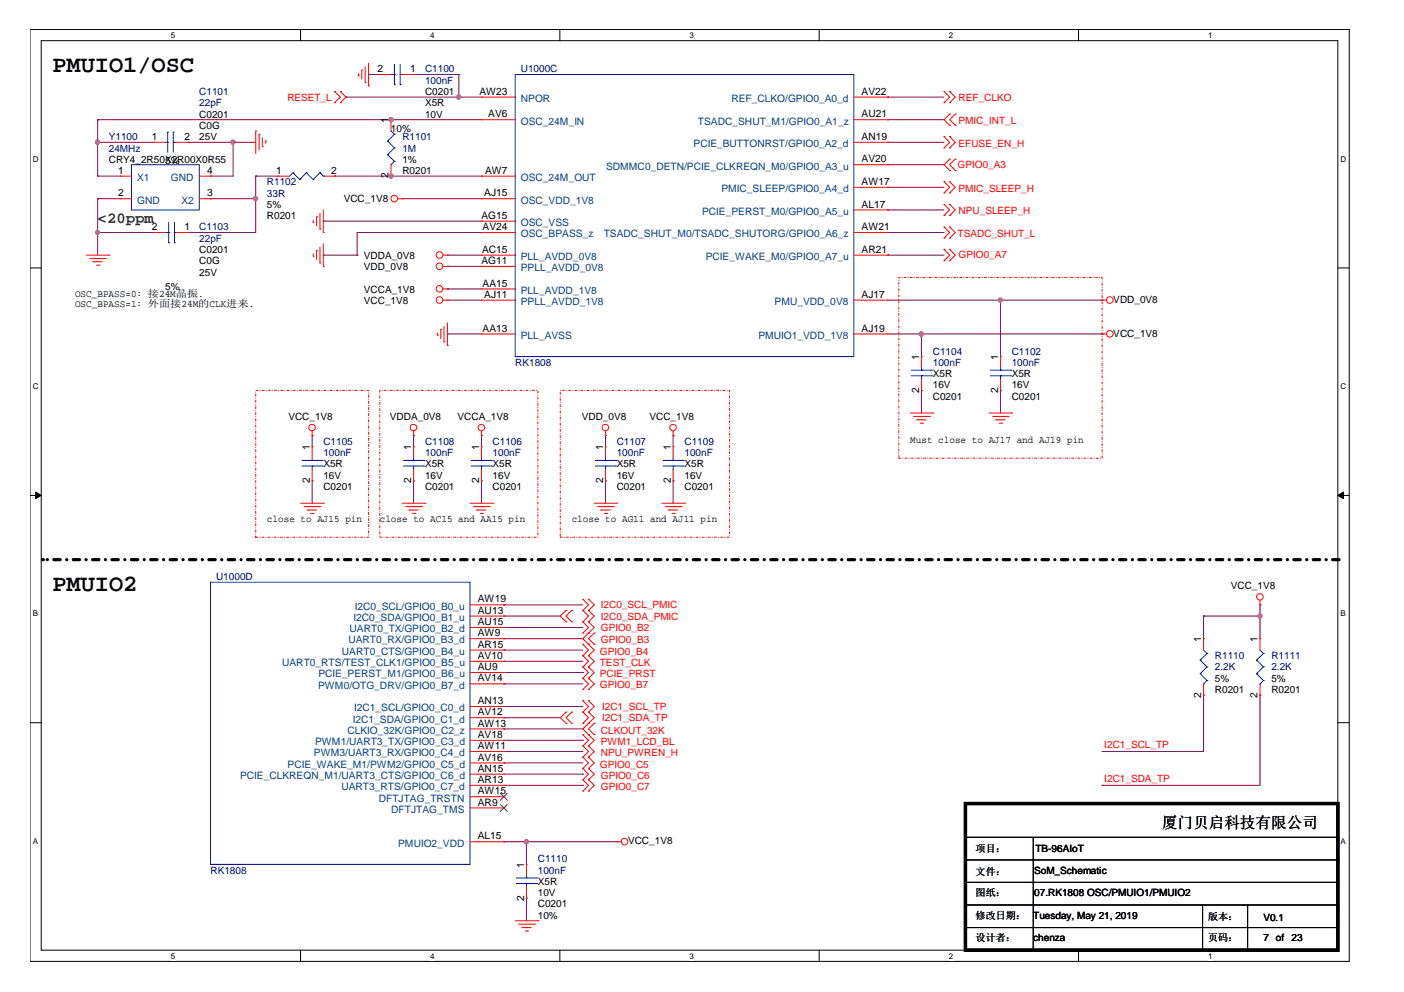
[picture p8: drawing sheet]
<svg xmlns="http://www.w3.org/2000/svg" width="297mm" height="210mm" viewBox="0 0 297 210" stroke-linecap="round" stroke-linejoin="round" font-family="sans-serif">
<path d="M6.3 6.2h279.2v197.2h-279.2zM8.7 8.6h274.3v192.5h-274.3z" fill="none" stroke="#000" stroke-width=".21"/>
<g fill="#fff">
<path d="M36.2 6.5h.9v1.9h-.9z"/>
<path d="M36.2 201.3h.9v1.9h-.9z"/>
</g>
<path d="M63.6 6.2v2.4M63.6 201.1v2.3" fill="none" stroke="#000" stroke-width=".21"/>
<g fill="#fff">
<path d="M91 6.5h.9v1.9h-.9z"/>
<path d="M91 201.3h.9v1.9h-.9z"/>
</g>
<path d="M118.4 6.2v2.4M118.4 201.1v2.3" fill="none" stroke="#000" stroke-width=".21"/>
<g fill="#fff">
<path d="M145.9 6.5h.9v1.9h-.9z"/>
<path d="M145.9 201.3h.9v1.9h-.9z"/>
</g>
<path d="M173.3 6.2v2.4M173.3 201.1v2.3" fill="none" stroke="#000" stroke-width=".21"/>
<g fill="#fff">
<path d="M200.7 6.5h1v1.9h-1z"/>
<path d="M200.7 201.3h1v1.9h-1z"/>
</g>
<path d="M228.2 6.2v2.4M228.2 201.1v2.3" fill="none" stroke="#000" stroke-width=".21"/>
<g fill="#fff">
<path d="M255.6 6.5h.9v1.9h-.9z"/>
<path d="M255.6 201.3h.9v1.9h-.9z"/>
<path d="M6.9 32.7h1.3v1.9h-1.3z"/>
<path d="M283.6 32.7h1.3v1.9h-1.3z"/>
<path d="M6.9 80.7h1.3v1.9h-1.3z"/>
<path d="M283.6 80.7h1.3v1.9h-1.3z"/>
</g>
<path d="M6.3 56.7h2.4M283 56.7h2.4" fill="none" stroke="#000" stroke-width=".21"/>
<g fill="#fff">
<path d="M6.9 128.9h1.2v1.9h-1.2z"/>
<path d="M283.6 128.9h1.2v1.9h-1.2z"/>
</g>
<path d="M6.3 104.8h2.4M283 104.8h2.4" fill="none" stroke="#000" stroke-width=".21"/>
<g fill="#000" stroke="#000" stroke-width=".21">
<path d="M7.5 104.1l1.2 .7-1.2 .7z" fill-rule="evenodd"/>
<path d="M283 104.8l1.2-.7v1.4z" fill-rule="evenodd"/>
</g>
<g fill="#fff">
<path d="M6.9 177h1.2v1.9h-1.2z"/>
<path d="M283.6 177h1.2v1.9h-1.2z"/>
</g>
<g fill="none" stroke="#000" stroke-width=".21">
<path d="M6.3 152.9h2.4M283 152.9h2.4M204.3 177.2h78.7M218.6 177.2v23.9M283 177.2h.1M204.3 186.7h78.7M204.3 191.5h78.7M204.3 196.3h78.7M204.3 182h78.7M254.4 191.5v9.6M263.9 191.5v9.6M283 186.7h.1"/>
<path d="M283 191.5h.1M283 196.3h.1M283 182h.1M218.6 201.1h.1M254.4 201.1h.1M263.9 201.1h.1"/>
</g>
<path d="M283.3 118.4h-274.3" fill="none" stroke="#000" stroke-width=".68" stroke-dasharray="1.4 1.4 0 1.4"/>
<circle cx="9" cy="118.4" r=".34" fill="#000" stroke-dasharray="1.4 1.4 0 1.4"/>
<path d="M190.2 58.7h43v38.3h-43zM54.1 82.6h23.9v31.1h-23.9zM80.3 82.6h33.5v31.1h-33.5zM118.5 82.6h35.8v31.1h-35.8z" fill="none" stroke="#f00" stroke-width=".21" stroke-dasharray=".4 .4 0 .4"/>
<g fill="none" stroke="#800040" stroke-width=".21">
<path d="M78 15.8h.1M78 15.8h2.3M87.5 15.8h.1M87.5 15.8h9.6M97.1 15.8h.1M97.1 15.8v4.7M20.7 25.3h.1M20.7 30.1h.1M20.7 37.3h.1M20.7 25.3h81.2M20.7 25.3v12M20.7 30.1h11.9"/>
<path d="M20.7 37.3h4.7M39.8 30.1h.1M39.8 30.1h14.3M44.5 37.3h.1M49.3 30.1h.1M49.3 30.1v7.2h-4.8M54.1 37.3h.1M54.1 37.3v11.9h-14.3M54.1 37.3h4.7M70.8 37.3h.1M70.8 37.3h31.1M73.2 20.5h.1"/>
<path d="M73.2 20.5h28.7M82.7 25.3h.1M82.7 37.3h.1M97.1 20.5h.1M187.8 39.6h.1M187.8 25.3h.1M187.8 20.5h.1M187.8 34.9h.1M187.8 30.1h.1M187.8 25.3h11.9M187.8 30.1h11.9M187.8 20.5h11.9"/>
<path d="M187.8 39.6h11.9M187.8 34.9h11.9M20.7 49.2h.1M20.7 42.1h.1M20.7 42.1v11.9M20.7 49.2h11.9M20.7 42.1h4.7M39.8 49.2h.1M44.5 42.1h.1M44.5 42.1h9.6M54.1 42.1h.1M68.4 46.8h.1"/>
<path d="M68.4 54h.1M68.4 46.8h33.5M68.4 54h7.2M75.6 54h.1M85.1 42.1h.1M85.1 42.1h16.8M94.7 54h.1M94.7 56.4h.1M94.7 54h7.2M94.7 56.4h7.2M101.9 49.2h.1M101.9 49.2h-26.3v4.8"/>
<path d="M187.8 49.2h.1M187.8 44.4h.1M187.8 54h.1M187.8 49.2h11.9M187.8 44.4h11.9M187.8 54h11.9M94.7 61.1h.1M94.7 63.5h.1M94.7 70.7h.1M94.7 61.1h7.2M94.7 63.5h7.2M94.7 70.7h7.2"/>
<path d="M187.8 63.5h45.4M187.8 70.7h45.4M194.9 70.7h.1M194.9 70.7v4.8M211.7 63.5h.1M211.7 63.5v12M233.2 63.5h.1M233.2 70.7h.1M66 92.2h.1M66 92.2v2.3M87.5 92.2h.1M87.5 92.2v2.3"/>
<path d="M101.9 92.2h.1M101.9 92.2v2.3M128.1 92.2h.1M128.1 92.2v2.3M142.4 92.2h.1M142.4 92.2v2.3M194.9 82.6h.1M194.9 82.6v4.8M211.7 82.6h.1M211.7 82.6v4.8M66 101.7h.1M66 101.7v4.8"/>
<path d="M87.5 101.7h.1M87.5 101.7v4.8M101.9 101.7h.1M101.9 101.7v4.8M128.1 101.7h.1M128.1 101.7v4.8M142.4 101.7h.1M142.4 101.7v4.8M106.6 128h.1M106.6 130.4h.1M106.6 137.6h.1M106.6 135.1h.1"/>
<path d="M106.6 132.8h.1M106.6 139.9h.1M106.6 128h16.7M106.6 130.4h11.9M106.6 137.6h16.7M106.6 135.1h16.7M106.6 132.8h16.7M106.6 139.9h16.7M254.6 130.4h.1M254.6 130.4h12M254.6 130.4v4.7M266.6 128h.1"/>
<path d="M266.6 130.4h.1M266.6 128v7.1M106.6 151.9h.1M106.6 149.5h.1M106.6 154.2h.1M106.6 159h.1M106.6 144.7h.1M106.6 151.9h11.9M106.6 149.5h16.7M106.6 154.2h16.7M106.6 159h16.7M106.6 144.7h16.7"/>
<path d="M106.6 142.3h16.7M106.6 156.6h16.7M123.3 142.3h.1M123.3 156.6h.1M233.2 159h.1M254.6 147.1h.1M254.6 147.1v11.9h-21.4M266.6 147.1h.1M266.6 147.1v19.1h-33.4M106.6 161.4h.1M106.6 178.1h.1M106.6 161.4h16.7"/>
<path d="M106.6 178.1h23.9M106.6 163.8h16.7M106.6 166.2h16.7M111.4 178.1h.1M111.4 178.1v4.8M123.3 163.8h.1M123.3 166.2h.1M130.5 178.1h.1M233.2 166.2h.1M111.4 190h.1M111.4 190v4.8"/>
</g>
<g fill="#f0f" stroke="#f0f" stroke-width=".21">
<circle cx="82.7" cy="25.3" r=".46"/>
<circle cx="20.6" cy="30.1" r=".46"/>
<circle cx="20.6" cy="49.2" r=".45"/>
<circle cx="82.7" cy="37.2" r=".46"/>
<circle cx="49.3" cy="30.1" r=".46"/>
<circle cx="54.1" cy="42" r=".47"/>
<circle cx="97" cy="20.5" r=".45"/>
<circle cx="111.3" cy="178.1" r=".46"/>
<circle cx="266.5" cy="130.4" r=".46"/>
<circle cx="211.6" cy="63.5" r=".45"/>
<circle cx="194.9" cy="70.7" r=".46"/>
</g>
<g fill="none" stroke="#f00" stroke-width=".21">
<path d="M70.8 19.4h.1M70.8 19.4l1.2 1.1-1.2 1.2M72 19.4h.1M72 19.4l1.2 1.1-1.2 1.2M75.8 16h.1M75.8 15.6v.4M76.5 14.8h.1M76.5 14.8v1.9M77.3 17.5h.1M77.3 14.1v3.4M78 18.2h.1M78 13.4v4.8"/>
<path d="M80.3 15.8h.1M80.3 15.8h2.4M85.1 15.8h2.4M87.5 15.8h.1M199.7 19.4h.1M199.7 19.4l1.2 1.1-1.2 1.2M200.9 19.4h.1M200.9 19.4l1.2 1.1-1.2 1.2M25.4 37.3h.1M25.4 37.3h2.4M32.6 30.1h.1M32.6 30.1h2.4"/>
<path d="M37.4 30.1h2.4M39.8 30.1h.1M42.2 37.3h2.3M44.5 37.3h.1M54.1 27.7h.1M54.1 27.7v4.8M54.8 28.4h.1M54.8 28.4v3.4M55.5 31h.1M55.5 29.1v1.9M56.2 29.9h.1M56.2 29.9v.4"/>
<path d="M58.8 37.3h.1M58.8 37.3h2.5M68.4 37.3h2.4M70.8 21.7h.1M70.8 37.3h.1M72 21.7h.1M82.7 25.3h.1M82.7 37.3h.1M82.7 25.3v2.4M82.7 34.9v2.4M101.9 20.5h.1M101.9 25.3h.1"/>
<path d="M101.9 37.3h.1M101.9 37.3h7.1M101.9 20.5h7.1M101.9 25.3h7.1M180.6 30.1h7.2M180.6 20.5h7.2M180.6 34.9h7.2M180.6 25.3h7.2M180.6 39.6h7.2M187.8 20.5h.1M187.8 34.9h.1M187.8 25.3h.1"/>
<path d="M187.8 39.6h.1M187.8 30.1h.1M199.7 21.7h.1M199.7 38.5h.1M199.7 31.3h.1M199.7 28.9h.1M199.7 38.5l1.2 1.1-1.2 1.2M199.7 28.9l1.2 1.2-1.2 1.2M200.9 33.7h.1M200.9 36.1h.1M200.9 24.1h.1M200.9 26.5h.1"/>
<path d="M200.9 21.7h.1M200.9 38.5h.1M200.9 31.3h.1M200.9 28.9h.1M200.9 33.7l-1.2 1.2 1.2 1.2M200.9 24.1l-1.2 1.2 1.2 1.2M200.9 38.5l1.2 1.1-1.2 1.2M200.9 28.9l1.2 1.2-1.2 1.2M202.1 36.1h.1M202.1 33.7h.1M202.1 26.5h.1M202.1 24.1h.1"/>
<path d="M202.1 33.7l-1.2 1.2 1.2 1.2M202.1 24.1l-1.2 1.2 1.2 1.2M18.3 54h4.7M19 54.7h3.3M19.7 55.4h.1M19.7 55.4h1.9M20.4 56.1h.5M20.9 56.1h.1M22.3 54.7h.1M23 54h.1M25.4 42.1h.1M25.4 42.1h2.4"/>
<path d="M32.6 49.2h.1M32.6 49.2h2.4M37.4 49.2h2.4M39.8 49.2h.1M42.2 42.1h2.3M44.5 42.1h.1M66.3 47h.1M66.3 54.2h.1M66.3 46.6v.4M66.3 53.7v.5M67 45.9h.1M67 53h.1"/>
<path d="M67 45.9v1.9M67 53v1.9M67.7 48.5h.1M67.7 55.6h.1M67.7 45.1v3.4M67.7 52.3v3.3M68.4 49.2h.1M68.4 56.4h.1M68.4 44.4v4.8M68.4 51.6v4.8M84.2 42.1h.9M85.1 42.1h.1"/>
<path d="M93.7 54h1M93.7 56.4h1M94.7 54h.1M94.7 56.4h.1M101.9 49.2h.1M101.9 42.1h.1M101.9 56.4h.1M101.9 46.8h.1M101.9 54h.1M101.9 54h7.1M101.9 42.1h7.1M101.9 56.4h7.1"/>
<path d="M101.9 49.2h7.1M101.9 46.8h7.1M180.6 54h7.2M180.6 49.2h7.2M180.6 44.4h7.2M187.8 49.2h.1M187.8 44.4h.1M187.8 54h.1M199.7 40.8h.1M199.7 50.4h.1M199.7 48h.1M199.7 45.6h.1"/>
<path d="M199.7 43.2h.1M199.7 55.2h.1M199.7 52.8h.1M199.7 48l1.2 1.2-1.2 1.2M199.7 43.2l1.2 1.2-1.2 1.2M199.7 52.8l1.2 1.2-1.2 1.2M200.9 40.8h.1M200.9 50.4h.1M200.9 48h.1M200.9 45.6h.1M200.9 43.2h.1M200.9 55.2h.1"/>
<path d="M200.9 52.8h.1M200.9 48l1.2 1.2-1.2 1.2M200.9 43.2l1.2 1.2-1.2 1.2M200.9 52.8l1.2 1.2-1.2 1.2M92.5 70.9h.1M92.5 70.5v.4M93.3 69.7h.1M93.3 69.7v1.9M93.7 63.5h1M93.7 61.1h1M93.9 72.4h.1M93.9 69v3.4"/>
<path d="M94.7 61.1h.1M94.7 73.1h.1M94.7 63.5h.1M94.7 68.3v4.8M101.9 63.5h.1M101.9 70.7h.1M101.9 61.1h.1M101.9 70.7h7.1M101.9 63.5h7.1M101.9 61.1h7.1M180.6 70.7h7.2M180.6 63.5h7.2"/>
<path d="M187.8 63.5h.1M187.8 70.7h.1M194.9 75.5h.1M194.9 75.5v2.4M211.7 75.5h.1M211.7 75.5v2.4M233.2 70.7h.1M233.2 63.5h.1M233.2 70.7h.9M233.2 63.5h.9M66 92.2h.1M66 94.5h.1"/>
<path d="M66 91.2v1M66 94.5v2.5M66 99.3v2.4M87.5 92.2h.1M87.5 94.5h.1M87.5 91.2v1M87.5 94.5v2.5M87.5 99.3v2.4M101.9 92.2h.1M101.9 94.5h.1M101.9 91.2v1M101.9 94.5v2.5"/>
<path d="M101.9 99.3v2.4M128.1 92.2h.1M128.1 94.5h.1M128.1 91.2v1M128.1 94.5v2.5M128.1 99.3v2.4M142.4 92.2h.1M142.4 94.5h.1M142.4 91.2v1M142.4 94.5v2.5M142.4 99.3v2.4M192.6 87.4h4.8"/>
<path d="M193.3 88.1h3.3M194 88.8h.1M194 88.8h1.9M194.7 89.5h.5M194.9 82.6h.1M194.9 80.2v2.4M195.2 89.5h.1M196.6 88.1h.1M197.4 87.4h.1M209.3 87.4h4.7M210 88.1h3.3M210.7 88.8h.1"/>
<path d="M210.7 88.8h1.9M211.4 89.5h.5M211.7 82.6h.1M211.7 80.2v2.4M211.9 89.5h.1M213.3 88.1h.1M214 87.4h.1M63.6 106.5h4.8M64.3 107.2h3.4M65.1 107.9h.1M65.1 107.9h1.9M65.8 108.6h.5"/>
<path d="M66 101.7h.1M66.3 108.6h.1M67.7 107.2h.1M68.4 106.5h.1M85.1 106.5h4.8M85.9 107.2h3.3M86.6 107.9h.1M86.6 107.9h1.9M87.3 108.6h.5M87.5 101.7h.1M87.8 108.6h.1M89.2 107.2h.1"/>
<path d="M89.9 106.5h.1M99.4 106.5h4.8M100.2 107.2h3.3M100.9 107.9h.1M100.9 107.9h1.9M101.6 108.6h.5M101.9 101.7h.1M102.1 108.6h.1M103.5 107.2h.1M104.2 106.5h.1M125.7 106.5h4.8M126.4 107.2h3.4"/>
<path d="M127.1 107.9h.1M127.1 107.9h2M127.8 108.6h.6M128.1 101.7h.1M128.4 108.6h.1M129.8 107.2h.1M130.5 106.5h.1M140 106.5h4.8M140.8 107.2h3.3M141.5 107.9h.1M141.5 107.9h1.9M142.2 108.6h.5"/>
<path d="M142.4 101.7h.1M142.7 108.6h.1M144.1 107.2h.1M144.8 106.5h.1M99.4 139.9h7.2M99.4 128h7.2M99.4 130.4h7.2M99.4 137.6h7.2M99.4 135.1h7.2M99.4 132.8h7.2M106.6 139.9h.1M106.6 128h.1"/>
<path d="M106.6 130.4h.1M106.6 137.6h.1M106.6 135.1h.1M106.6 132.8h.1M119.8 129.2h.1M119.8 131.6h.1M119.8 129.2l-1.3 1.2 1.3 1.2M120.9 131.6h.1M120.9 129.2h.1M120.9 129.2l-1.1 1.2 1.1 1.2M123.3 129.2h.1M123.3 126.8h.1"/>
<path d="M123.3 131.6h.1M123.3 138.7h.1M123.3 136.3h.1M123.3 134h.1M123.3 126.8l1.2 1.2-1.2 1.2M123.3 129.2l1.2 1.2-1.2 1.2M123.3 136.3l1.2 1.3-1.2 1.1M123.3 131.6l1.2 1.2-1.2 1.2M123.3 138.7l1.2 1.2-1.2 1.2M124.5 129.2h.1M124.5 126.8h.1M124.5 131.6h.1"/>
<path d="M124.5 134h.1M124.5 136.3h.1M124.5 138.7h.1M124.5 129.2l1.2 1.2-1.2 1.2M124.5 126.8l1.2 1.2-1.2 1.2M124.5 134l-1.2 1.1 2.4 2.5-1.2 1.1M124.5 131.6l1.2 1.2-1.2 1.2M124.5 138.7l1.2 1.2-1.2 1.2M125.7 136.3h.1M125.7 134h.1M125.7 134l-1.2 1.1 1.2 1.2M254.6 135.1h.1"/>
<path d="M254.6 135.1v2.5M266.6 128h.1M266.6 135.1h.1M266.6 127v1M266.6 135.1v2.5M99.4 154.2h7.2M99.4 142.3h7.2M99.4 151.9h7.2M99.4 144.7h7.2M99.4 156.6h7.2M99.4 159h7.2M99.4 149.5h7.2"/>
<path d="M106.6 154.2h.1M106.6 142.3h.1M106.6 151.9h.1M106.6 144.7h.1M106.6 156.6h.1M106.6 159h.1M106.6 149.5h.1M119.8 150.7h.1M119.8 153h.1M119.8 150.7l-1.3 1.2 1.3 1.1M120.9 153h.1M120.9 150.7h.1"/>
<path d="M120.9 150.7l-1.1 1.2 1.1 1.1M123.3 150.7h.1M123.3 148.3h.1M123.3 153h.1M123.3 157.8h.1M123.3 155.5h.1M123.3 145.9h.1M123.3 143.5h.1M123.3 141.1h.1M123.3 148.3l1.2 1.2-1.2 1.2M123.3 150.7l1.2 1.2-1.2 1.1M123.3 157.8l1.2 1.2-1.2 1.2"/>
<path d="M123.3 155.5l1.2 1.1-1.2 1.2M123.3 143.5l1.2 1.2-1.2 1.2M123.3 141.1l1.2 1.2-1.2 1.2M124.5 150.7h.1M124.5 148.3h.1M124.5 153h.1M124.5 155.5h.1M124.5 157.8h.1M124.5 145.9h.1M124.5 143.5h.1M124.5 141.1h.1M124.5 148.3l1.2 1.2-1.2 1.2"/>
<path d="M124.5 150.7l1.2 1.2-1.2 1.1M124.5 153l-1.2 1.2 1.2 1.3M124.5 157.8l1.2 1.2-1.2 1.2M124.5 155.5l1.2 1.1-1.2 1.2M124.5 143.5l1.2 1.2-1.2 1.2M124.5 141.1l1.2 1.2-1.2 1.2M125.7 155.5h.1M125.7 153h.1M125.7 153l-1.2 1.2 1.2 1.3M254.6 147.1h.1M254.6 144.7v2.4M266.6 147.1h.1"/>
<path d="M266.6 144.7v2.4M99.4 178.1h7.2M99.4 168.6h7.2M99.4 171h7.2M99.4 161.4h7.2M99.4 163.8h7.2M99.4 166.2h7.2M106.6 168.6h.1M106.6 171h.1M106.6 161.4h.1M106.6 163.8h.1M106.6 166.2h.1"/>
<path d="M106.6 178.1h.1M123.3 162.6h.1M123.3 160.2h.1M123.3 167.4h.1M123.3 165h.1M123.3 160.2l1.2 1.2-1.2 1.2M123.3 165l1.2 1.2-1.2 1.2M123.3 162.6l1.2 1.2-1.2 1.2M124.5 162.6h.1M124.5 160.2h.1M124.5 167.4h.1M124.5 165h.1"/>
<path d="M124.5 160.2l1.2 1.2-1.2 1.2M124.5 165l1.2 1.2-1.2 1.2M124.5 162.6l1.2 1.2-1.2 1.2M130.5 178.1h.1M130.5 178.1h.9M109 194.8h4.8M109.7 195.6h3.4M110.4 196.3h.1M110.4 196.3h2M111.2 197h.4M111.4 182.9h.1M111.4 190h.1"/>
<path d="M111.4 182.9v2.4M111.4 187.7v2.3M111.6 197h.1M113.1 195.6h.1M113.8 194.8h.1"/>
<circle cx="83.4" cy="42" r=".7"/>
<circle cx="93" cy="56.3" r=".7"/>
<circle cx="93" cy="54" r=".7"/>
<circle cx="93" cy="61.1" r=".7"/>
<circle cx="93" cy="63.5" r=".7"/>
<circle cx="234.8" cy="63.5" r=".7"/>
<circle cx="234.8" cy="70.6" r=".7"/>
<circle cx="66" cy="90.5" r=".69"/>
<circle cx="87.5" cy="90.5" r=".69"/>
<circle cx="101.8" cy="90.5" r=".69"/>
<circle cx="128.1" cy="90.5" r=".69"/>
<circle cx="142.4" cy="90.5" r=".69"/>
<circle cx="266.6" cy="126.3" r=".69"/>
<circle cx="132.1" cy="178.1" r=".7"/>
</g>
<path d="M204.3 170h78.7v31.1h-78.7z" fill="none" stroke="#000" stroke-width=".68"/>
<g fill="none" stroke="#00f" stroke-width=".21">
<path d="M82.7 15.8h.7M83.4 17.9h.1M83.4 15.8h.1M83.4 13.6v4.3M84.7 15.8h.1M84.7 17.9h.1M84.7 15.8h.4M84.7 13.6v4.3M109 15.8h71.6v59.7h-71.6zM27.8 34.9h14.4v9.5h-14.4zM35 30.1h.5M35.5 30.1h.1"/>
<path d="M35.5 28h.1M35.5 28v4.2M36.7 28h.1M36.7 30.1h.1M36.7 30.1h.7M36.7 28v4.2M62 36.5h.1M62 36.5l-.7 .8M62 36.5l1.4 1.5M63.4 38h.1M64.8 36.5h.1M64.8 36.5l-1.4 1.5"/>
<path d="M64.8 36.5l1.5 1.5M66.3 38h.1M67.7 36.5h.1M67.7 36.5l-1.4 1.5M67.7 36.5l.7 .8M68.4 37.3h.1M82 29.9h.1M82 32.7h.1M82 29.9l1.4 1.4M82 32.7l1.4 1.4M82.7 34.9h.1M82.7 27.7l.7 .7"/>
<path d="M83.4 28.4h.1M83.4 31.3h.1M83.4 34.1h.1M83.4 28.4l-1.4 1.5M83.4 31.3l-1.4 1.4M83.4 34.1l-.7 .8M35 49.2h.7M35.7 51.4h.1M35.7 49.2h.1M35.7 47v4.4M36.9 49.2h.1M36.9 51.4h.1"/>
<path d="M36.9 49.2h.5M36.9 47v4.4M192.8 79.5h4.3M192.8 78.3h4.3M194.9 78.3h.1M194.9 79.5h.1M194.9 77.9v.4M194.9 79.5v.7M197.1 79.5h.1M197.1 78.3h.1M209.5 79.5h4.3M209.5 78.3h4.3"/>
<path d="M211.7 78.3h.1M211.7 79.5h.1M211.7 77.9v.4M211.7 79.5v.7M213.8 79.5h.1M213.8 78.3h.1M63.9 98.6h4.3M63.9 97.4h4.3M66 97.4h.1M66 98.6h.1M66 97v.4M66 98.6v.7"/>
<path d="M68.2 98.6h.1M68.2 97.4h.1M85.3 98.6h4.4M85.3 97.4h4.4M87.5 97.4h.1M87.5 98.6h.1M87.5 97v.4M87.5 98.6v.7M89.7 98.6h.1M89.7 97.4h.1M99.7 98.6h4.3M99.7 97.4h4.3"/>
<path d="M101.9 97.4h.1M101.9 98.6h.1M101.9 97v.4M101.9 98.6v.7M104 98.6h.1M104 97.4h.1M125.9 98.6h4.4M125.9 97.4h4.4M128.1 97.4h.1M128.1 98.6h.1M128.1 97v.4M128.1 98.6v.7"/>
<path d="M130.3 98.6h.1M130.3 97.4h.1M140.3 98.6h4.3M140.3 97.4h4.3M142.4 97.4h.1M142.4 98.6h.1M142.4 97v.4M142.4 98.6v.7M144.6 98.6h.1M144.6 97.4h.1M44.5 123.2h54.9v59.7h-54.9zM253.9 139.7h.1"/>
<path d="M253.9 139.7l1.5 1.4M254.6 137.6l.8 .7M255.4 138.3h.1M255.4 138.3l-1.5 1.4M265.9 139.7h.1M265.9 139.7l1.4 1.4M266.6 137.6l.7 .7M267.3 138.3h.1M267.3 138.3l-1.4 1.4M253.9 142.6h.1M253.9 142.6l1.5 1.4M254.6 144.7h.1"/>
<path d="M255.4 141.1h.1M255.4 144h.1M255.4 141.1l-1.5 1.5M255.4 144l-.8 .7M265.9 142.6h.1M265.9 142.6l1.4 1.4M266.6 144.7h.1M267.3 141.1h.1M267.3 144h.1M267.3 141.1l-1.4 1.5M267.3 144l-.7 .7M109.2 187h4.3"/>
<path d="M109.2 185.8h4.3M111.4 185.8h.1M111.4 187h.1M111.4 185.3v.5M111.4 187v.7M113.5 187h.1M113.5 185.8h.1"/>
</g>
<path d="M105.9 167.9l1.5 1.4M105.9 170.2l1.5 1.5M107.3 167.9l-1.5 1.4M107.3 170.2l-1.5 1.5" fill="none" stroke="#804000" stroke-width=".21"/>
<g font-size="5">
<text x="11.1" y="15.2">PMUIO1/OSC</text>
<text x="11.1" y="125">PMUIO2</text>
</g>
<text font-size="3.3" fill="#008000" x="20.7" y="47.1">&lt;20ppm</text>
<text font-size="3.3" x="245.8" y="175.1">厦门贝启科技有限公司</text>
<g font-size="2.2">
<text x="79.9" y="15.3">2</text>
<text x="86.8" y="15.3">1</text>
<text x="101.4" y="20">AW23</text>
<text x="182.3" y="20">AV22</text>
<text x="32.1" y="29.6">1</text>
<text x="39" y="29.6">2</text>
<text x="82.2" y="26" transform="rotate(-90 82.2 26)">1</text>
<text x="103.3" y="24.8">AV6</text>
<text x="182.3" y="24.8">AU21</text>
<text x="182.3" y="29.6">AN19</text>
<text x="182.3" y="34.3">AV20</text>
<text x="25" y="36.8">1</text>
<text x="25" y="41.5">2</text>
<text x="43.8" y="41.5">3</text>
<text x="43.8" y="36.8">4</text>
<text x="58.4" y="36.8">1</text>
<text x="70.1" y="36.8">2</text>
<text x="82.2" y="37.7" transform="rotate(-90 82.2 37.7)">2</text>
<text x="102.4" y="41.5">AJ15</text>
<text x="102.6" y="36.8">AW7</text>
<text x="182.3" y="39.1">AW17</text>
<text x="101.9" y="46.3">AG15</text>
<text x="182.3" y="43.9">AL17</text>
<text x="32.1" y="48.7">2</text>
<text x="39" y="48.7">1</text>
<text x="102" y="53.5">AC15</text>
<text x="102.1" y="48.7">AV24</text>
<text x="182.3" y="48.7">AW21</text>
<text x="182.3" y="53.5">AR21</text>
<text x="101.9" y="55.9">AG11</text>
<text x="102.1" y="60.6">AA15</text>
<text x="102.4" y="63">AJ11</text>
<text x="182.3" y="63">AJ17</text>
<text x="102.1" y="70.2">AA13</text>
<text x="182.3" y="70.2">AJ19</text>
<text x="194.4" y="76.2" transform="rotate(-90 194.4 76.2)">1</text>
<text x="211.2" y="76.2" transform="rotate(-90 211.2 76.2)">1</text>
<text x="194.4" y="83.1" transform="rotate(-90 194.4 83.1)">2</text>
<text x="211.2" y="83.1" transform="rotate(-90 211.2 83.1)">2</text>
<text x="65.5" y="95.3" transform="rotate(-90 65.5 95.3)">1</text>
<text x="87" y="95.3" transform="rotate(-90 87 95.3)">1</text>
<text x="101.3" y="95.3" transform="rotate(-90 101.3 95.3)">1</text>
<text x="127.6" y="95.3" transform="rotate(-90 127.6 95.3)">1</text>
<text x="141.9" y="95.3" transform="rotate(-90 141.9 95.3)">1</text>
<text x="65.5" y="102.2" transform="rotate(-90 65.5 102.2)">2</text>
<text x="87" y="102.2" transform="rotate(-90 87 102.2)">2</text>
<text x="101.3" y="102.2" transform="rotate(-90 101.3 102.2)">2</text>
<text x="127.6" y="102.2" transform="rotate(-90 127.6 102.2)">2</text>
<text x="141.9" y="102.2" transform="rotate(-90 141.9 102.2)">2</text>
<text x="101.1" y="127.5">AW19</text>
<text x="101.1" y="129.9">AU13</text>
<text x="101.1" y="137">AR15</text>
<text x="101.1" y="134.6">AW9</text>
<text x="101.1" y="132.3">AU15</text>
<text x="254.1" y="135.9" transform="rotate(-90 254.1 135.9)">1</text>
<text x="266.1" y="135.9" transform="rotate(-90 266.1 135.9)">1</text>
<text x="101.1" y="139.4">AV10</text>
<text x="101.1" y="141.8">AU9</text>
<text x="101.1" y="144.2">AV14</text>
<text x="101.1" y="149">AN13</text>
<text x="254.1" y="147.6" transform="rotate(-90 254.1 147.6)">2</text>
<text x="266.1" y="147.6" transform="rotate(-90 266.1 147.6)">2</text>
<text x="101.1" y="153.7">AW13</text>
<text x="101.1" y="151.4">AV12</text>
<text x="101.1" y="156.1">AV18</text>
<text x="101.1" y="160.9">AV16</text>
<text x="101.1" y="158.5">AW11</text>
<text x="101.1" y="163.3">AN15</text>
<text x="101.1" y="165.7">AR13</text>
<text x="101.1" y="168.1">AW15</text>
<text x="101.1" y="170.4">AR9</text>
<text x="101.1" y="177.6">AL15</text>
<text x="110.9" y="183.7" transform="rotate(-90 110.9 183.7)">1</text>
<text x="110.9" y="190.6" transform="rotate(-90 110.9 190.6)">2</text>
</g>
<g font-size="2.2" fill="#004080">
<text x="110.2" y="21.6">NPOR</text>
<text x="154.7" y="21.6">REF_CLKO/GPIO0_A0_d</text>
<text x="110.2" y="26.3">OSC_24M_IN</text>
<text x="147.7" y="26.3">TSADC_SHUT_M1/GPIO0_A1_z</text>
<text x="128.2" y="35.9">SDMMC0_DETN/PCIE_CLKREQN_M0/GPIO0_A3_u</text>
<text x="146.7" y="31.1">PCIE_BUTTONRST/GPIO0_A2_d</text>
<text x="29" y="38.3">X1</text>
<text x="36.2" y="38.3">GND</text>
<text x="110.2" y="38.3">OSC_24M_OUT</text>
<text x="152.6" y="40.7">PMIC_SLEEP/GPIO0_A4_d</text>
<text x="29" y="43.1">GND</text>
<text x="38.4" y="43.1">X2</text>
<text x="110.2" y="43.1">OSC_VDD_1V8</text>
<text x="110.2" y="47.8">OSC_VSS</text>
<text x="148.5" y="45.4">PCIE_PERST_M0/GPIO0_A5_u</text>
<text x="110.2" y="50.2">OSC_BPASS_z</text>
<text x="127.7" y="50.2">TSADC_SHUT_M0/TSADC_SHUTORG/GPIO0_A6_z</text>
<text x="110.2" y="57.4">PPLL_AVDD_0V8</text>
<text x="110.2" y="55">PLL_AVDD_0V8</text>
<text x="149.3" y="55">PCIE_WAKE_M0/GPIO0_A7_u</text>
<text x="110.2" y="64.5">PPLL_AVDD_1V8</text>
<text x="110.2" y="62.2">PLL_AVDD_1V8</text>
<text x="163.9" y="64.5">PMU_VDD_0V8</text>
<text x="110.2" y="71.7">PLL_AVSS</text>
<text x="160.4" y="71.7">PMUIO1_VDD_1V8</text>
<text x="74.8" y="131.4">I2C0_SDA/GPIO0_B1_u</text>
<text x="75.1" y="129">I2C0_SCL/GPIO0_B0_u</text>
<text x="73.7" y="136.2">UART0_RX/GPIO0_B3_d</text>
<text x="74" y="133.8">UART0_TX/GPIO0_B2_d</text>
<text x="59.7" y="140.9">UART0_RTS/TEST_CLK1/GPIO0_B5_u</text>
<text x="67.4" y="143.3">PCIE_PERST_M1/GPIO0_B6_u</text>
<text x="72.3" y="138.6">UART0_CTS/GPIO0_B4_u</text>
<text x="67.3" y="145.7">PWM0/OTG_DRV/GPIO0_B7_d</text>
<text x="73.5" y="155.3">CLKIO_32K/GPIO0_C2_z</text>
<text x="74.7" y="152.9">I2C1_SDA/GPIO0_C1_d</text>
<text x="74.9" y="150.5">I2C1_SCL/GPIO0_C0_d</text>
<text x="66.4" y="160">PWM3/UART3_RX/GPIO0_C4_d</text>
<text x="66.7" y="157.7">PWM1/UART3_TX/GPIO0_C3_d</text>
<text x="50.8" y="164.8">PCIE_CLKREQN_M1/UART3_CTS/GPIO0_C6_d</text>
<text x="60.8" y="162.4">PCIE_WAKE_M1/PWM2/GPIO0_C5_d</text>
<text x="72.2" y="167.2">UART3_RTS/GPIO0_C7_d</text>
<text x="80.1" y="169.6">DFTJTAG_TRSTN</text>
<text x="82.8" y="172">DFTJTAG_TMS</text>
<text x="84.2" y="179.1">PMUIO2_VDD</text>
</g>
<g font-size="2.1" fill="#000080">
<text x="89.9" y="15.3">C1100</text>
<text x="89.9" y="17.7">100nF</text>
<text x="110.2" y="15.3">U1000C</text>
<text x="42.2" y="20.1">C1101</text>
<text x="42.2" y="22.5">22pF</text>
<text x="23" y="29.6">Y1100</text>
<text x="85.1" y="29.6">R1101</text>
<text x="23" y="32.1">24MHz</text>
<text x="85.1" y="32.1">1M</text>
<text x="56.5" y="39.2">R1102</text>
<text x="56.5" y="41.6">33R</text>
<text x="42.2" y="48.7">C1103</text>
<text x="42.2" y="51.2">22pF</text>
<text x="109" y="77.4">RK1808</text>
<text x="197.4" y="75">C1104</text>
<text x="197.4" y="77.4">100nF</text>
<text x="214" y="75">C1102</text>
<text x="214" y="77.4">100nF</text>
<text x="68.4" y="94.1">C1105</text>
<text x="89.9" y="94.1">C1108</text>
<text x="104.2" y="94.1">C1106</text>
<text x="130.5" y="94.1">C1107</text>
<text x="144.8" y="94.1">C1109</text>
<text x="68.4" y="96.5">100nF</text>
<text x="89.9" y="96.5">100nF</text>
<text x="104.2" y="96.5">100nF</text>
<text x="130.5" y="96.5">100nF</text>
<text x="144.8" y="96.5">100nF</text>
<text x="45.7" y="122.8">U1000D</text>
<text x="257" y="139.5">R1110</text>
<text x="257" y="141.9">2.2K</text>
<text x="269" y="139.5">R1111</text>
<text x="269" y="141.9">2.2K</text>
<text x="44.5" y="184.8">RK1808</text>
<text x="113.8" y="182.5">C1110</text>
<text x="113.8" y="184.8">100nF</text>
</g>
<g font-size="2.1" fill="#f00">
<text x="60.8" y="21.3">RESET_L</text>
<text x="202.8" y="21.3">REF_CLKO</text>
<text x="202.8" y="26.3">PMIC_INT_L</text>
<text x="202.6" y="35.6">GPIO0_A3</text>
<text x="202.8" y="31.1">EFUSE_EN_H</text>
<text x="202.8" y="40.7">PMIC_SLEEP_H</text>
<text x="202.8" y="45.2">NPU_SLEEP_H</text>
<text x="202.6" y="50.2">TSADC_SHUT_L</text>
<text x="202.8" y="54.5">GPIO0_A7</text>
<text x="127.1" y="128.7">I2C0_SCL_PMIC</text>
<text x="127.1" y="131.1">I2C0_SDA_PMIC</text>
<text x="127.1" y="136.2">GPIO0_B3</text>
<text x="127.1" y="133.5">GPIO0_B2</text>
<text x="126.9" y="138.5">GPIO0_B4</text>
<text x="126.9" y="143.3">PCIE_PRST</text>
<text x="126.9" y="140.9">TEST_CLK</text>
<text x="126.9" y="145.7">GPIO0_B7</text>
<text x="127.1" y="155.3">CLKOUT_32K</text>
<text x="127.4" y="150.2">I2C1_SCL_TP</text>
<text x="127.4" y="152.6">I2C1_SDA_TP</text>
<text x="127.1" y="160">NPU_PWREN_H</text>
<text x="127.1" y="157.6">PWM1_LCD_BL</text>
<text x="233.6" y="158.3">I2C1_SCL_TP</text>
<text x="126.9" y="162.4">GPIO0_C5</text>
<text x="127.1" y="167.2">GPIO0_C7</text>
<text x="127.1" y="164.8">GPIO0_C6</text>
<text x="233.6" y="165.5">I2C1_SDA_TP</text>
</g>
<g font-size="2.1">
<text x="89.9" y="20.1">C0201</text>
<text x="89.9" y="22.5">X5R</text>
<text x="42.2" y="24.9">C0201</text>
<text x="42.2" y="27.3">C0G</text>
<text x="42.2" y="29.6">25V</text>
<text x="82.7" y="28">10%</text>
<text x="89.9" y="24.9">10V</text>
<text x="23" y="34.4">CRY4_2R50X2R00X0R55</text>
<text x="35" y="34.7">5%</text>
<text x="85.1" y="34.4">1%</text>
<text x="85.1" y="36.8">R0201</text>
<text x="56.5" y="46.4">R0201</text>
<text x="56.5" y="44">5%</text>
<text x="72.7" y="42.8">VCC_1V8</text>
<text x="42.2" y="53.5">C0201</text>
<text x="42.2" y="55.9">C0G</text>
<text x="42.2" y="58.3">25V</text>
<text x="77" y="54.7">VDDA_0V8</text>
<text x="77" y="57.1">VDD_0V8</text>
<text x="15.9" y="62.8">OSC_BPASS=0: 接24M晶振.</text>
<text x="15.9" y="64.9">OSC_BPASS=1: 外面接24M的CLK进来.</text>
<text x="35" y="61.4">5%</text>
<text x="77" y="61.9">VCCA_1V8</text>
<text x="77" y="64.3">VCC_1V8</text>
<text x="235.5" y="64">VDD_0V8</text>
<text x="235.5" y="71.2">VCC_1V8</text>
<text x="197.4" y="79.8">X5R</text>
<text x="197.4" y="82.2">16V</text>
<text x="214" y="79.8">X5R</text>
<text x="214" y="82.2">16V</text>
<text x="61" y="88.9">VCC_1V8</text>
<text x="82.5" y="88.9">VDDA_0V8</text>
<text x="96.8" y="88.9">VCCA_1V8</text>
<text x="123.1" y="88.9">VDD_0V8</text>
<text x="137.4" y="88.9">VCC_1V8</text>
<text x="197.4" y="84.6">C0201</text>
<text x="214" y="84.6">C0201</text>
<text x="192.6" y="93.8">Must close to AJ17 and AJ19 pin</text>
<text x="68.4" y="98.9">X5R</text>
<text x="68.4" y="101.3">16V</text>
<text x="89.9" y="98.9">X5R</text>
<text x="89.9" y="101.3">16V</text>
<text x="104.2" y="98.9">X5R</text>
<text x="104.2" y="101.3">16V</text>
<text x="130.5" y="98.9">X5R</text>
<text x="130.5" y="101.3">16V</text>
<text x="144.8" y="98.9">X5R</text>
<text x="144.8" y="101.3">16V</text>
<text x="68.4" y="103.7">C0201</text>
<text x="89.9" y="103.7">C0201</text>
<text x="104.2" y="103.7">C0201</text>
<text x="130.5" y="103.7">C0201</text>
<text x="144.8" y="103.7">C0201</text>
<text x="56.5" y="110.5">close to AJ15 pin</text>
<text x="80.3" y="110.5">close to AC15 and AA15 pin</text>
<text x="120.9" y="110.5">close to AG11 and AJ11 pin</text>
<text x="260.4" y="124.7">VCC_1V8</text>
<text x="257" y="146.7">R0201</text>
<text x="257" y="144.2">5%</text>
<text x="269" y="146.7">R0201</text>
<text x="269" y="144.2">5%</text>
<text x="132.9" y="178.7">VCC_1V8</text>
<text x="206.4" y="185.1">文件：</text>
<text x="206.4" y="180.3">项目：</text>
<text x="218.8" y="184.8">SoM_Schematic</text>
<text x="219.1" y="180.3">TB-96AIoT</text>
<text x="113.8" y="192">C0201</text>
<text x="113.8" y="187.3">X5R</text>
<text x="113.8" y="189.6">10V</text>
<text x="206.4" y="189.6">图纸：</text>
<text x="218.8" y="189.6">07.RK1808 OSC/PMUIO1/PMUIO2</text>
<text x="113.8" y="194.4">10%</text>
<text x="206.4" y="194.4">修改日期：</text>
<text x="218.6" y="194.4">Tuesday, May 21, 2019</text>
<text x="255.6" y="194.6">版本：</text>
<text x="267.3" y="194.9">V0.1</text>
<text x="206.4" y="199.2">设计者：</text>
<text x="218.6" y="199.2">chenza</text>
<text x="255.6" y="199.2">页码：</text>
<text x="267.3" y="199.2">7 of</text>
<text x="273.3" y="199.2">23</text>
</g>
<g font-size="1.7">
<text x="36.2" y="8">5</text>
<text x="91" y="8">4</text>
<text x="145.9" y="8">3</text>
<text x="200.7" y="8">2</text>
<text x="255.6" y="8">1</text>
<text x="6.9" y="34.2">D</text>
<text x="283.6" y="34.2">D</text>
<text x="6.9" y="82.3">C</text>
<text x="283.6" y="82.3">C</text>
<text x="6.9" y="130.4">B</text>
<text x="283.6" y="130.4">B</text>
<text x="6.9" y="178.5">A</text>
<text x="283.6" y="178.5">A</text>
<text x="36.2" y="202.8">5</text>
<text x="91" y="202.8">4</text>
<text x="145.9" y="202.8">3</text>
<text x="200.7" y="202.8">2</text>
<text x="255.6" y="202.8">1</text>
</g>
</svg>
